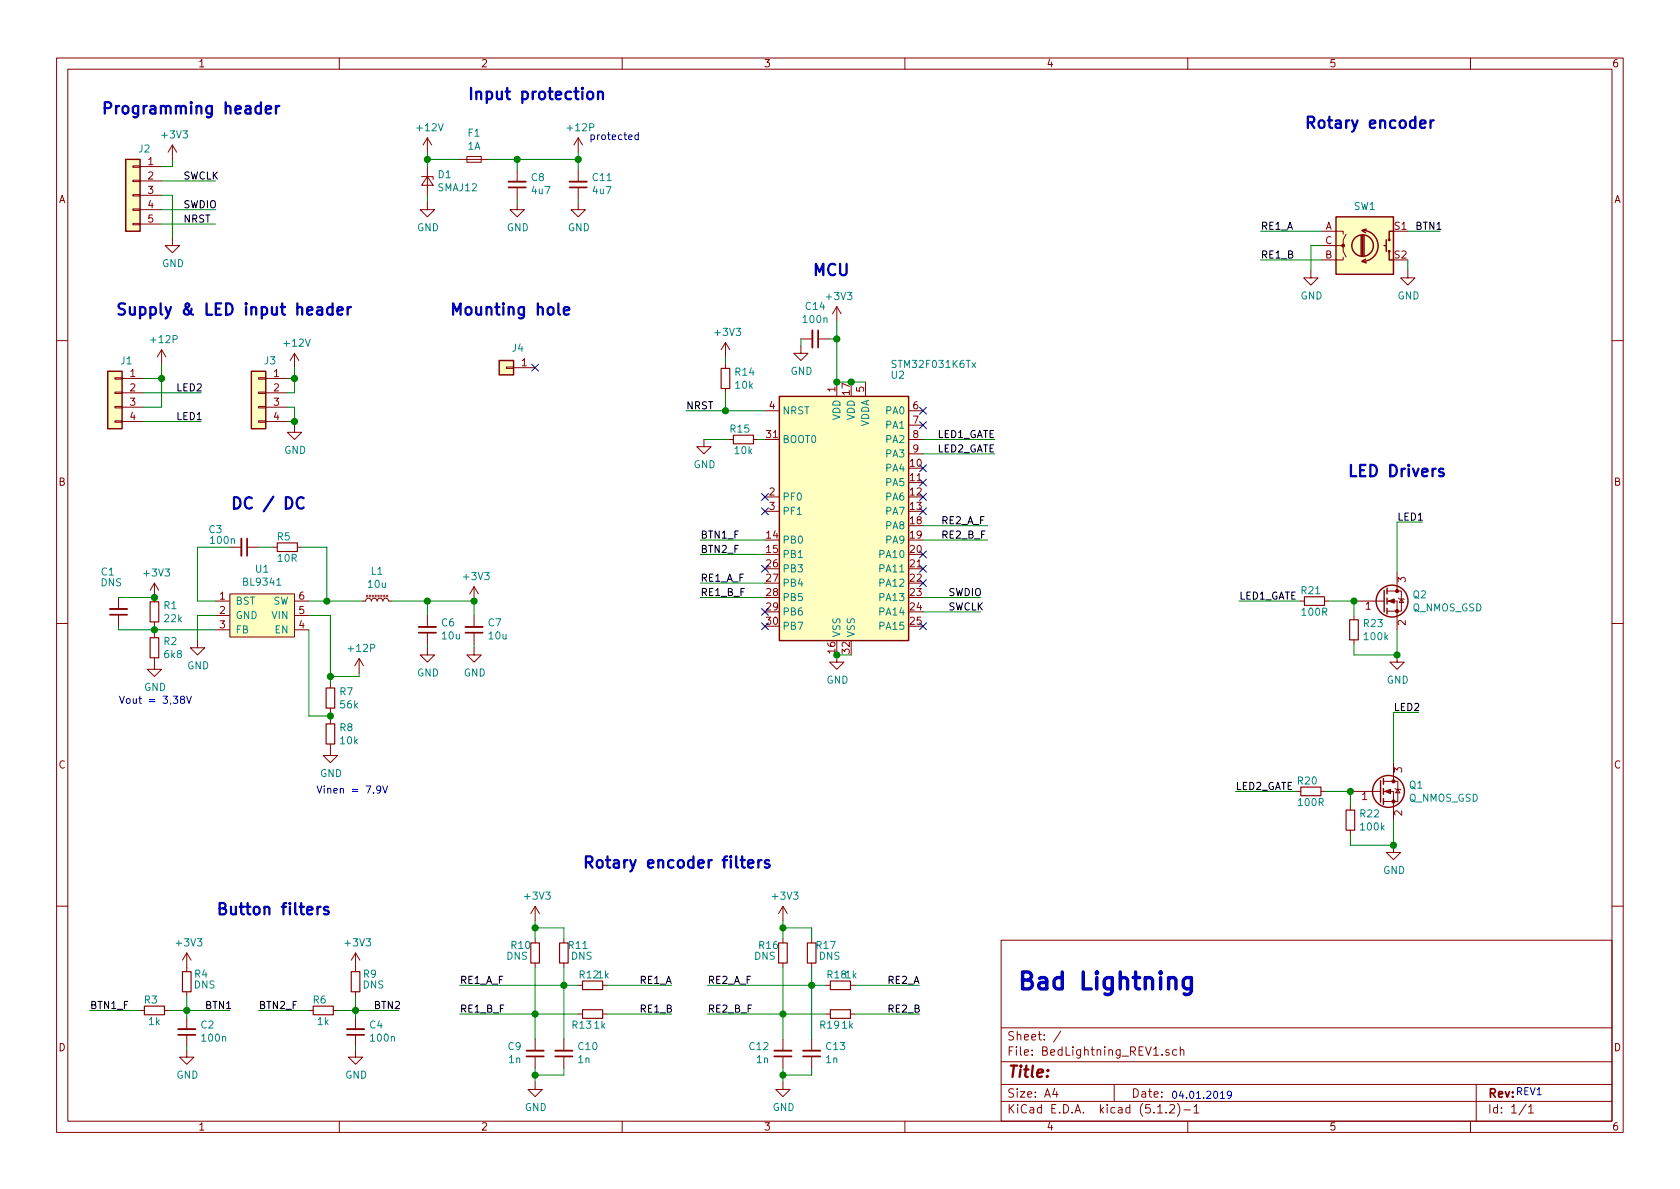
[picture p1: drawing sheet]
<svg xmlns="http://www.w3.org/2000/svg" width="297mm" height="210mm" viewBox="0 0 297 210" stroke-linecap="round" stroke-linejoin="round" font-family="sans-serif">
<g fill="none" stroke="#840000" stroke-width=".18">
<path d="M10 10.3h277v189.9h-277zM12 12.2h273v186.1h-273zM60 10.3v1.9M110 10.3v1.9M160 10.3v1.9M210 10.3v1.9M260 10.3v1.9M23.5 39.5h1.3v.2h-1.3zM23.5 37h1.3v.2h-1.3zM23.5 34.4h1.3v.3h-1.3zM23.5 31.9h1.3v.2h-1.3zM23.5 29.3h1.3v.3h-1.3z"/>
<path d="M24.8 29.5h3.8M24.8 32h3.8M24.8 34.5h3.8M24.8 37.1h3.8M24.8 39.6h3.8M30.5 25.6l-.8 1.3M30.5 25.6v2.6M30.5 25.6l.7 1.3M74.5 31.2h2.1v.5M75.6 31.2l1 1.6h-2.1zM75.6 35.8v1.3h1.2l-1.2 1.2-1.3-1.2h1.3M75.6 24.4l-.8 1.2"/>
<path d="M75.6 24.4v2.5M75.6 29.5v5M75.6 24.4l.7 1.2M81.3 28.2h5.1M82.5 27.7h2.6v1h-2.6zM91.4 35.8v1.3h1.3l-1.3 1.2-1.2-1.2h1.2M91.4 30.1v2M91.4 33.1v2.1M102.2 35.8v1.3h1.3l-1.3 1.2-1.2-1.2h1.2M102.2 24.4v2.5M102.2 30.1v2M102.2 33.1v2.1"/>
<path d="M102.2 24.4l-.7 1.2M102.2 24.4l.8 1.2M30.5 42.2v1.2h1.2l-1.2 1.3-1.3-1.3h1.3M141.6 59.9h2M144.7 59.9h2M148 54.2v2.6M148 54.2l-.8 1.3M148 54.2l.7 1.3M231.8 47.9v1.2h1.2l-1.2 1.3-1.3-1.3h1.3M233.7 40.9h3.8v.5M233.7 43.4h3.8v1l.5 1.1M237.5 45.5v.5h-3.8"/>
<path d="M238 41.4l-.5 1v1h-.5M248.9 47.9v1.2h1.3l-1.3 1.3-1.3-1.3h1.3M10 60.2h2M20.3 74.4h1.3v.3h-1.3zM20.3 71.9h1.3v.2h-1.3zM20.3 69.3h1.3v.3h-1.3zM20.3 66.8h1.3v.3h-1.3zM21.6 66.9h3.8M21.6 69.5h3.8M21.6 72h3.8M21.6 74.5h3.8M28.6 61.8l-.8 1.3"/>
<path d="M28.6 61.8v2.6M28.6 61.8l.7 1.3M45.7 74.4h1.3v.3h-1.3zM45.7 71.9h1.3v.2h-1.3zM45.7 69.3h1.3v.3h-1.3zM45.7 66.8h1.3v.3h-1.3zM47 66.9h3.8M47 69.5h3.8M47 72h3.8M47 74.5h3.8M52.1 75.2v1.2h1.2l-1.2 1.3-1.3-1.3h1.3M52.1 62.5l-.8 1.2"/>
<path d="M52.1 62.5v2.5M52.1 62.5l.7 1.2M89.5 64.9h1.3v.2h-1.3zM90.8 65h3.8M124.5 77.7v1.3h1.2l-1.2 1.3-1.3-1.3h1.3M128.3 60.6v2.5M128.3 64.4v.7M128.3 68.7v.8M128.3 60.6l-.8 1.2M128.3 60.6l.7 1.2M128.9 77.7h.8M133.2 77.7h.8"/>
<path d="M135.3 72.6h2.5M141.6 61.2v1.3h1.3l-1.3 1.2-1.3-1.2h1.3M148 67.6v2.5M153 67.6v2.5M160.7 72.6h2.5M160.7 75.2h2.5M160.7 77.7h2.5M285 60.2h2M40.6 96.8h2.1M43.7 96.8h2M48.3 96.8h.7M52.6 96.8h.7"/>
<path d="M135.3 87.9h2.5M135.3 90.4h2.5M160.7 80.3h2.5M10 110.3h2M21 105.7v2M21 108.7v2M27.3 116.3v2.1h1.3l-1.3 1.2-1.3-1.2h1.3M27.3 103.1l-.8 1.3M27.3 103.1v3.3M27.3 110v.7M27.3 112v.8M27.3 103.1l.8 1.3"/>
<path d="M34.9 113.3v1.2h1.3l-1.3 1.3-1.2-1.3h1.2M38.1 106.3h2.5M38.1 108.8h2.5M38.1 111.4h2.5M40.6 105h11.5v7.6h-11.5zM52.1 106.3h2.5M52.1 108.8h2.5M52.1 111.4h2.5M63.5 116.5l-.8 1.2M63.5 116.5v2.5M63.5 116.5l.8 1.2M64.1 106.3h.5l.2-.3 .2-.2 .5 .1 .2 .4 .1-.3 .3-.2 .4 .1 .2 .4 .1-.3 .3-.2 .4 .1 .2 .4 .1-.3 .3-.2 .4 .1 .2 .4h.5"/>
<path d="M64.8 105.5h.2M64.8 105.3h.2M65.3 105.5h.2M65.3 105.3h.2M65.8 105.5h.2M65.8 105.3h.2M66.3 105.5h.2M66.3 105.3h.2M66.8 105.5h.3M66.8 105.3h.3M67.3 105.5h.3M67.3 105.3h.3"/>
<path d="M67.8 105.5h.3M67.8 105.3h.3M68.3 105.5h.3M68.3 105.3h.3M75.6 114.5v1.3h1.2l-1.2 1.3-1.3-1.3h1.3M75.6 108.8v2.1M75.6 111.9v2M83.8 114.5v1.3h1.3l-1.3 1.3-1.3-1.3h1.3M83.8 103.8v2.5M83.8 108.8v2.1M83.8 111.9v2M83.8 103.8l-.7 1.2"/>
<path d="M83.8 103.8l.8 1.2M148 115.8v1.3h1.2l-1.2 1.3-1.3-1.3h1.3M229.9 106.3h.7M234.2 106.3h.7M239.4 106.3h5.1M239.4 108.8v.8M239.4 113.2v.7M244.5 106.3h.2M245.2 106.3h1.8v5.1M245.2 104.5h1.8M247 104.5h.8v3.6h-2.6M247 115.8v1.3h1.3l-1.3 1.3-1.3-1.3h1.3"/>
<path d="M247 101.2v3.3M247.3 105.8l.1 .1h.8l.1 .1M247.8 105.9l.4 .6h-.8zM285 110.3h2M58.4 131.6v2h1.3l-1.3 1.3-1.3-1.3h1.3M58.4 120.9v.8M58.4 125.2v.8M58.4 127.2v.8M229.2 139.9h.8M233.6 139.9h.7M238.8 139.9h5M243.9 139.9h.2"/>
<path d="M244.6 139.9h1.8v5.1M244.6 138.2h1.8M246.4 138.2h.7v3.5h-2.5M246.4 134.9v3.3M246.6 139.4l.2 .2h.7l.1 .1M247.1 139.6l.4 .6h-.7zM238.8 142.5v.8M238.8 146.8v.8M246.4 149.5v1.2h1.2l-1.2 1.3-1.3-1.3h1.3M10 160.2h2M24.8 178.7h.7M29.1 178.7h.7"/>
<path d="M33 168.5v3.3M33 175.4v.7M33 180v2M33 168.5l-.7 1.3M33 168.5l.8 1.3M54.6 178.7h.8M58.9 178.7h.8M62.9 168.5v3.3M62.9 175.4v.7M62.9 180v2M62.9 168.5l-.8 1.3M62.9 168.5l.7 1.3"/>
<path d="M94.6 160.3v2.5M94.6 166v.7M94.6 170.3v.8M94.6 160.3l-.7 1.2M94.6 160.3l.8 1.2M99.7 166v.7M99.7 170.3v.8M102.2 174.2h.8M102.2 179.3h.8M106.6 174.2h.7M106.6 179.3h.7M138.4 160.3v2.5"/>
<path d="M138.4 166v.7M138.4 170.3v.8M138.4 160.3l-.7 1.2M138.4 160.3l.8 1.2M143.5 166v.7M143.5 170.3v.8M146 174.2h.8M146 179.3h.8M150.4 174.2h.7M150.4 179.3h.7M177 166.3h108v32h-108zM285 160.2h2"/>
<path d="M33 185.7v1.2h1.3l-1.3 1.3-1.3-1.3h1.3M33 183v2M60 198.3v1.9M62.9 185.7v1.2h1.2l-1.2 1.3-1.3-1.3h1.3M62.9 183v2M94.6 191.4v1.3h1.3l-1.3 1.2-1.3-1.2h1.3M94.6 183.8v2M94.6 186.8v2M99.7 183.8v2M99.7 186.8v2M110 198.3v1.9M138.4 191.4v1.3h1.3l-1.3 1.2-1.2-1.2h1.2"/>
<path d="M138.4 183.8v2M138.4 186.8v2M143.5 183.8v2M143.5 186.8v2M160 198.3v1.9M177 194.8h108M177 191.8h108M177 187.8h108M177 181.8h108M186.5 192.5l-.4 1h1M186.8 193v1M187.6 182.3l-1.3 2"/>
<path d="M197 191.8v3M204.7 196.8h.8M206.2 196.7v.1M206.7 185.7l-.4-.1-.2 .2 .1 .2 .5 .2v.3h-.6M206.8 195.5l.2-.2h.4l.2 .2 .1 .3-.1 .2-.8 .8h.9M208.1 185.7l-.5-.1-.3 .3 .1 .6 .2 .1 .5-.1M208.2 195.1a1.71 1.71 0 0 1 0 2.3M208.7 185.7l.2-.1 .3 .1 .1 .9M208.7 185.1v1.5M209.3 196.3h1.2M210 198.3v1.9M211.1 195.8l.4-.5v1.5"/>
<path d="M211.1 196.8h.9M260 198.3v1.9M261 191.8v6.5M269.8 195.2l-1.2 2M270.3 195.8l.4-.5v1.5M270.3 196.8h.8"/>
</g>
<path d="M210.6 172.9v2.4a.84 .84 0 0 1-1.3 .4M210.6 173a.96 .96 0 0 0-1.3 .1l-.1 .4v.8l.1 .3a.96 .96 0 0 0 1.3 .1" fill="none" stroke="#0000c2" stroke-width=".61"/>
<path d="M112.9 23.9l-.4-.1-.3 .3 .2 .5h.5M112.9 23.4v1.3M32.2 123.7l-.2-.2v-.3l.4-.1 .2 .3v.1l-.6 .2-.1 .2 .1 .4 .2 .1 .3-.1 .1-.2v-.2l-.2-.2M33 123.1l.4 1.3 .4-1.3M67.3 139.5l-.2 .3-.4-.1-.1-.2v-.4l.2-.1h.3l.2 .2a.97 .97 0 0 1-.2 1l-.4 .1M67.7 139l.4 1.3 .4-1.3M215.8 194.2h.7M217.7 193.5l-.2 .2h-.4l-.1-.2 .1-.5h.4l.2 .1a.84 .84 0 0 1-.4 1.1h-.2" fill="none" stroke="#0000c2" stroke-width=".18"/>
<g fill="#ffffc2" stroke="#ffffc2" stroke-width=".18">
<path d="M137.8 70.1h22.9v43.2h-22.9z"/>
<path d="M22.2 28.2h2.6v12.7h-2.6z"/>
<path d="M236.2 38.3h10.2v10.2h-10.2z"/>
<path d="M19 65.7h2.6v10.1h-2.6z"/>
<path d="M44.4 65.7h2.6v10.1h-2.6z"/>
<path d="M40.6 105h11.5v7.6h-11.5z"/>
<path d="M88.3 63.7h2.5v2.6h-2.5z"/>
</g>
<g fill="none" stroke="#840000" stroke-width=".25">
<path d="M22.2 28.2h2.6v12.7h-2.6zM236.2 38.3h10.2v10.2h-10.2zM240.7 41.7v3.5M240.9 40.7a2.74 2.74 0 0 1 2.8 2.8 2.74 2.74 0 0 1-2.8 2.7M240.9 41.7v3.5M241.2 41.7v3.5M241.4 45.8l-.6 .4 .8 .3M241.6 40.5l-.8 .3 .6 .3M244.7 43.4h.4M245.1 42.4v2M245.6 44.4v1.6h.8M246.4 40.9h-.8v1.5"/>
<path d="M19 65.7h2.6v10.1h-2.6zM44.4 65.7h2.6v10.1h-2.6zM88.3 63.7h2.5v2.6h-2.5zM137.8 70.1h22.9v43.2h-22.9zM244.7 104.4v3.8M245.2 104v1M245.2 105.8v1M245.2 107.6v1M244.1 138v3.9M244.6 137.7v1M244.6 139.4v1.1M244.6 141.2v1"/>
<circle cx="240.9" cy="43.4" r="1.9"/>
<circle cx="245.6" cy="42.4" r=".13"/>
<circle cx="245.6" cy="44.4" r=".13"/>
<circle cx="246.1" cy="106.3" r="2.82"/>
<circle cx="245.5" cy="139.9" r="2.82"/>
</g>
<g fill="none" stroke="#008400" stroke-width=".18">
<path d="M28.6 37.1h9.5M28.6 32h9.5M28.6 34.5h1.9v7.7M28.6 39.6h9.5M30.5 28.2v1.3h-1.9M75.6 26.9v2.6M75.6 34.5v1.3M75.6 28.2h5.7M86.4 28.2h15.8M91.4 28.2v1.9M91.4 35.2v.6M102.2 26.9v3.2"/>
<path d="M102.2 35.2v.6M141.6 59.9v1.3M146.7 59.9h1.3M148 56.8v10.8h5M222.9 40.9h10.8M222.9 46h10.8M233.7 43.4h-1.9v4.5M248.9 46v1.9M248.9 40.9h5.7M25.4 74.5h10.2M25.4 66.9h3.2M25.4 69.5h10.2"/>
<path d="M28.6 64.4v7.6h-3.2M50.8 72h1.3v3.2M50.8 74.5h1.3M50.8 66.9h1.3M52.1 65v4.5h-1.3M121.3 72.6h14M124.5 77.7h4.4M128.3 63.1v1.3M128.3 69.5v3.1M134 77.7h1.3M163.2 77.7h12.7M40.6 96.8h-5.7v9.5h3.2"/>
<path d="M45.7 96.8h2.6M53.3 96.8h4.5v9.5M123.8 98h11.5M123.8 95.5h11.5M163.2 80.3h12.7M163.2 95.5h11.4M163.2 93h11.4M251.5 92.3h-4.5v8.9M21 105.7h6.3M21 110.7v.7h17.1M27.3 110.7v1.3M38.1 108.8h-3.2v4.5"/>
<path d="M54.6 106.3h9.5M54.6 108.8h3.8v12.1M54.6 111.4v15.2h3.8M63.5 119v.6h-5.1M69.2 106.3h14.6v2.5M75.6 106.3v2.5M75.6 113.9v.6M83.8 113.9v.6M123.8 103.1h11.5M123.8 105.7h11.5M148 115.8h2.5M163.2 105.7h10.2"/>
<path d="M163.2 108.2h10.2M219.1 106.3h10.8M234.9 106.3h4.5v2.5M247 111.4v4.4h-7.6v-1.9M58.4 126v1.2M218.4 139.9h10.8M234.3 139.9h4.5v2.6M250.8 126h-4.4v8.9M246.4 145v4.5h-7.6v-1.9M15.9 178.7h8.9M29.8 178.7h10.8M33 176.1v3.9"/>
<path d="M45.7 178.7h8.9M59.7 178.7h10.8M62.9 176.1v3.9M81.3 174.2h20.9M81.3 179.3h20.9M94.6 162.8v3.2M94.6 171.1v12.7M94.6 164.1h5.1v1.9M99.7 171.1v12.7M107.3 174.2h11.4M107.3 179.3h11.4M125.1 174.2h20.9"/>
<path d="M125.1 179.3h20.9M138.4 164.1h5.1v1.9M138.4 162.8v3.2M138.4 171.1v12.7M143.5 171.1v12.7M151.1 174.2h11.5M151.1 179.3h11.5M33 185v.7M62.9 185v.7M94.6 188.8v2.6M99.7 188.8v1.3h-5.1M138.4 188.8v2.6"/>
<path d="M143.5 188.8v1.3h-5.1"/>
</g>
<g fill="#008400" stroke="#008400" stroke-width=".25">
<circle cx="148" cy="67.6" r=".51"/>
<circle cx="150.5" cy="67.6" r=".51"/>
<circle cx="148" cy="59.9" r=".51"/>
<circle cx="128.3" cy="72.6" r=".51"/>
<circle cx="148" cy="115.8" r=".51"/>
<circle cx="62.9" cy="178.7" r=".51"/>
<circle cx="94.6" cy="179.3" r=".51"/>
<circle cx="99.7" cy="174.2" r=".51"/>
<circle cx="94.6" cy="164.1" r=".51"/>
<circle cx="94.6" cy="190.1" r=".51"/>
<circle cx="75.6" cy="28.2" r=".51"/>
<circle cx="91.4" cy="28.2" r=".51"/>
<circle cx="102.2" cy="28.2" r=".51"/>
<circle cx="247" cy="115.8" r=".51"/>
<circle cx="239.4" cy="106.3" r=".51"/>
<circle cx="246.4" cy="149.5" r=".51"/>
<circle cx="238.8" cy="139.9" r=".51"/>
<circle cx="138.4" cy="179.3" r=".51"/>
<circle cx="143.5" cy="174.2" r=".51"/>
<circle cx="138.4" cy="164.1" r=".51"/>
<circle cx="138.4" cy="190.1" r=".51"/>
<circle cx="33" cy="178.7" r=".51"/>
<circle cx="57.8" cy="106.3" r=".51"/>
<circle cx="75.6" cy="106.3" r=".51"/>
<circle cx="58.4" cy="119.6" r=".51"/>
<circle cx="58.4" cy="126.6" r=".51"/>
<circle cx="83.8" cy="106.3" r=".51"/>
<circle cx="27.3" cy="111.4" r=".51"/>
<circle cx="27.3" cy="105.7" r=".51"/>
<circle cx="28.6" cy="66.9" r=".51"/>
<circle cx="52.1" cy="74.5" r=".51"/>
<circle cx="52.1" cy="66.9" r=".51"/>
</g>
<g fill="none" stroke="#840000" stroke-width=".33">
<path d="M89.9 32.1h3.1M100.7 32.1h3.1M143.6 58.4v3.1M42.7 95.2v3.1M19.4 107.7h3.1M74 110.9h3.1M82.3 110.9h3M31.5 182h3M61.3 182h3.1M93.1 185.8h3M98.2 185.8h3M136.9 185.8h3.1"/>
<path d="M142 185.8h3"/>
</g>
<g fill="none" stroke="#840000" stroke-width=".3">
<path d="M89.9 33.1h3.1M100.7 33.1h3.1M144.7 58.4v3.1M43.7 95.2v3.1M19.4 108.7h3.1M74 111.9h3.1M82.3 111.9h3M31.5 183h3M61.3 183h3.1M93.1 186.8h3M98.2 186.8h3M136.9 186.8h3.1"/>
<path d="M142 186.8h3"/>
</g>
<g fill="none" stroke="#840000" stroke-width=".2">
<path d="M127.5 65.1h1.5v3.6h-1.5zM129.7 77h3.5v1.5h-3.5zM49 96h3.6v1.5h-3.6zM26.5 106.4h1.6v3.6h-1.6zM26.5 112.8h1.6v3.5h-1.6zM230.6 105.5h3.6v1.6h-3.6zM238.6 109.6h1.6v3.6h-1.6zM57.7 128h1.5v3.6h-1.5zM57.7 121.7h1.5v3.5h-1.5zM230 139.2h3.6v1.5h-3.6zM238 143.3h1.5v3.5h-1.5zM25.5 177.9h3.6v1.5h-3.6z"/>
<path d="M32.3 171.8h1.5v3.6h-1.5zM55.4 177.9h3.5v1.5h-3.5zM62.1 171.8h1.5v3.6h-1.5zM93.9 166.7h1.5v3.6h-1.5zM98.9 166.7h1.6v3.6h-1.6zM103 173.5h3.6v1.5h-3.6zM103 178.6h3.6v1.5h-3.6zM137.7 166.7h1.5v3.6h-1.5zM142.7 166.7h1.6v3.6h-1.6zM146.8 173.5h3.6v1.5h-3.6zM146.8 178.6h3.6v1.5h-3.6z"/>
</g>
<g fill="none" stroke="#0000c2" stroke-width=".41">
<path d="M47 19.4l.9-.2v-.4l-.6-.1-.3 .3 .1 1 .2 .1 .6-.1M48.8 18.7v1.4M49.4 18.7l-.4 .1-.2 .3M104 16.3a.54 .54 0 0 1 .9 .3v.6a.54 .54 0 0 1-.5 .4 .54 .54 0 0 1-.6-.4v-.6zM105.7 16.4a.49 .49 0 0 1 .9 .1v1M105.7 16.2v1.3M251.1 21.9l1-.1-.1-.4-.6-.1-.3 .3 .1 .9 .2 .1 .6-.1M252.9 21.3v1.3M253.5 21.3l-.4 .1-.2 .3M58.8 54.4l-.6-.1-.4 .4v.6l.2 .2 .2 .1 .6-.1M58.8 53.6v2M59.7 55l.9-.2-.1-.4-.6-.1-.2 .3v.9l.2 .1 .6-.1"/>
<path d="M61.5 54.3v1.3M62.1 54.3l-.4 .1-.2 .3M99.7 55l1-.2-.1-.4-.6-.1-.3 .3 .1 .9 .2 .1 .6-.1M53.7 88.1a.82 .82 0 0 0-1 0 .82 .82 0 0 0-.2 1 .75 .75 0 0 0 .3 .7 .75 .75 0 0 0 .9-.1M255.2 83l-.2-.1-.5 .1-.1 .2 .1 .3a.67 .67 0 0 1 .8 .4l-.3 .3-.6-.1M132.3 152.7l.9-.1-.1-.4-.5-.1-.3 .3 .1 .9 .2 .1 .5-.1M134.1 152.1v1.3M134.6 152.1l-.3 .1-.2 .3M136 152.2l-.2-.1-.5 .1-.1 .2 .1 .3a.67 .67 0 0 1 .8 .4l-.3 .3-.6-.1M56.7 160.3l-.4 .1-.2 .3M58 160.4l-.2-.1-.4 .1-.1 .2 .1 .3a.67 .67 0 0 1 .7 .5l-.3 .3-.5-.1"/>
</g>
<g fill="#840000" stroke="#840000" stroke-width=".18">
<path d="M245.5 106.3l1-.4v.8z"/>
<path d="M244.9 139.9l1-.3v.7z"/>
<circle cx="237.5" cy="43.4" r=".25"/>
<circle cx="247" cy="108.1" r=".28"/>
<circle cx="247" cy="104.5" r=".28"/>
<circle cx="246.4" cy="141.7" r=".28"/>
<circle cx="246.4" cy="138.2" r=".28"/>
</g>
<path d="M48.9 103.5h.8" fill="none" stroke="#008484" stroke-width=".18"/>
<g fill="none" stroke="#000084" stroke-width=".18">
<path d="M94 64.4l1.2 1.2M95.2 64.4l-1.2 1.2M162.6 74.6l1.2 1.2M162.6 72l1.2 1.2M163.8 72l-1.2 1.2M163.8 74.6l-1.2 1.2M134.6 87.3l1.3 1.2M134.6 89.8l1.3 1.2M134.6 100l1.3 1.2M135.9 87.3l-1.3 1.2M135.9 89.8l-1.3 1.2M135.9 100l-1.3 1.2"/>
<path d="M162.6 100l1.2 1.2M162.6 97.4l1.2 1.2M162.6 89.8l1.2 1.2M162.6 87.3l1.2 1.2M162.6 84.7l1.2 1.2M162.6 82.2l1.2 1.2M163.8 82.2l-1.2 1.2M163.8 100l-1.2 1.2M163.8 97.4l-1.2 1.2M163.8 89.8l-1.2 1.2M163.8 87.3l-1.2 1.2M163.8 84.7l-1.2 1.2"/>
<path d="M134.6 107.6l1.3 1.2M134.6 110.1l1.3 1.2M135.9 107.6l-1.3 1.2M135.9 110.1l-1.3 1.2M162.6 110.1l1.2 1.2M162.6 102.5l1.2 1.2M163.8 110.1l-1.2 1.2M163.8 102.5l-1.2 1.2"/>
</g>
<text font-size="4.2" fill="#0000c2" x="179.7" y="175">Bad Lightning</text>
<g font-size="2.8" fill="#0000c2">
<text x="82.5" y="17.6">Input protection</text>
<text x="17.8" y="20.2">Programming header</text>
<text x="230.5" y="22.7">Rotary encoder</text>
<text x="143.5" y="48.8">MCU</text>
<text x="20.3" y="55.7">Supply &amp; LED input header</text>
<text x="79.4" y="55.7">Mounting hole</text>
<text x="238.1" y="84.3">LED Drivers</text>
<text x="40.6" y="90">DC / DC</text>
<text x="102.9" y="153.5">Rotary encoder filters</text>
<text x="38.1" y="161.8">Button filters</text>
</g>
<text font-size="2.8" fill="#840000" x="178" y="190.5">Title:</text>
<g font-size="2.1" fill="#840000">
<text x="178" y="184">Sheet: /</text>
<text x="178" y="186.7">File: BedLightning_REV1.sch</text>
<text x="178" y="196.9">KiCad E.D.A. kicad (5.1.2)-1</text>
<text x="178" y="194.1">Size: A4</text>
<text x="200" y="194.1">Date:</text>
<text x="263" y="194.1">Rev:</text>
<text x="263" y="196.9">Id: 1/1</text>
</g>
<g font-size="1.8" fill="#840000">
<text x="35" y="11.9">1</text>
<text x="85" y="11.9">2</text>
<text x="135" y="11.9">3</text>
<text x="185" y="11.9">4</text>
<text x="235" y="11.9">5</text>
<text x="285" y="11.9">6</text>
<text x="26.2" y="29.2">1</text>
<text x="10.4" y="35.9">A</text>
<text x="26.2" y="31.7">2</text>
<text x="26.2" y="34.3">3</text>
<text x="285.4" y="35.9">A</text>
<text x="26.2" y="36.8">4</text>
<text x="26.2" y="39.4">5</text>
<text x="234.3" y="40.6">A</text>
<text x="246.6" y="40.6">S1</text>
<text x="234.3" y="45.7">B</text>
<text x="234.3" y="43.2">C</text>
<text x="246.6" y="45.7">S2</text>
<text x="92.2" y="64.8">1</text>
<text x="23" y="66.7">1</text>
<text x="23" y="69.2">2</text>
<text x="23" y="71.7">3</text>
<text x="48.4" y="66.7">1</text>
<text x="48.4" y="69.2">2</text>
<text x="48.4" y="71.7">3</text>
<text x="147.7" y="69.3" transform="rotate(-90 147.7 69.3)">1</text>
<text x="150.2" y="69.8" transform="rotate(-90 150.2 69.8)">17</text>
<text x="152.8" y="69.3" transform="rotate(-90 152.8 69.3)">5</text>
<text x="23" y="74.3">4</text>
<text x="48.4" y="74.3">4</text>
<text x="135.6" y="77.5">31</text>
<text x="136" y="72.4">4</text>
<text x="161.4" y="72.4">6</text>
<text x="161.4" y="74.9">7</text>
<text x="161.4" y="77.5">8</text>
<text x="161" y="82.5">10</text>
<text x="161.4" y="80">9</text>
<text x="10.4" y="85.9">B</text>
<text x="136" y="87.6">2</text>
<text x="161" y="85.1">11</text>
<text x="161" y="87.6">12</text>
<text x="285.4" y="85.9">B</text>
<text x="135.6" y="95.2">14</text>
<text x="136" y="90.2">3</text>
<text x="161" y="90.2">13</text>
<text x="161" y="92.7">18</text>
<text x="161" y="95.2">19</text>
<text x="135.6" y="97.8">15</text>
<text x="135.6" y="100.3">26</text>
<text x="161" y="97.8">20</text>
<text x="161" y="100.3">21</text>
<text x="38.9" y="106">1</text>
<text x="52.9" y="106">6</text>
<text x="135.6" y="102.9">27</text>
<text x="135.6" y="105.4">28</text>
<text x="135.6" y="107.9">29</text>
<text x="161" y="102.9">22</text>
<text x="161" y="105.4">23</text>
<text x="161" y="107.9">24</text>
<text x="241.5" y="107.8">1</text>
<text x="248.5" y="103" transform="rotate(-90 248.5 103)">3</text>
<text x="38.9" y="108.6">2</text>
<text x="38.9" y="111.1">3</text>
<text x="52.9" y="111.1">4</text>
<text x="52.9" y="108.6">5</text>
<text x="135.6" y="110.5">30</text>
<text x="161" y="110.5">25</text>
<text x="248.5" y="110.6" transform="rotate(-90 248.5 110.6)">2</text>
<text x="147.7" y="115.5" transform="rotate(-90 147.7 115.5)">16</text>
<text x="150.2" y="115.5" transform="rotate(-90 150.2 115.5)">32</text>
<text x="10.4" y="135.9">C</text>
<text x="247.9" y="136.6" transform="rotate(-90 247.9 136.6)">3</text>
<text x="285.4" y="135.9">C</text>
<text x="240.8" y="141.5">1</text>
<text x="247.9" y="144.2" transform="rotate(-90 247.9 144.2)">2</text>
<text x="10.4" y="185.9">D</text>
<text x="285.4" y="185.9">D</text>
<text x="35" y="199.9">1</text>
<text x="85" y="199.9">2</text>
<text x="135" y="199.9">3</text>
<text x="185" y="199.9">4</text>
<text x="235" y="199.9">5</text>
<text x="285" y="199.9">6</text>
</g>
<g font-size="1.8" fill="#008484">
<text x="73.9" y="23.2">+12V</text>
<text x="100.5" y="23.2">+12P</text>
<text x="24.6" y="27">J2</text>
<text x="28.8" y="24.5">+3V3</text>
<text x="82.7" y="26.5">1A</text>
<text x="82.8" y="24.2">F1</text>
<text x="77.5" y="31.5">D1</text>
<text x="77.5" y="33.8">SMAJ12</text>
<text x="94" y="32">C8</text>
<text x="94.1" y="34.3">4u7</text>
<text x="104.9" y="32">C11</text>
<text x="104.9" y="34.3">4u7</text>
<text x="73.7" y="40.9">GND</text>
<text x="89.6" y="40.9">GND</text>
<text x="100.4" y="40.9">GND</text>
<text x="239.4" y="37.1">SW1</text>
<text x="28.7" y="47.2">GND</text>
<text x="146.3" y="53.1">+3V3</text>
<text x="229.9" y="53">GND</text>
<text x="247.1" y="53">GND</text>
<text x="126.6" y="59.4">+3V3</text>
<text x="142.1" y="57.1">100n</text>
<text x="142.5" y="54.8">C14</text>
<text x="21.4" y="64.4">J1</text>
<text x="26.9" y="60.7">+12P</text>
<text x="46.8" y="64.4">J3</text>
<text x="50.4" y="61.3">+12V</text>
<text x="90.6" y="62.2">J4</text>
<text x="158.1" y="65.1">STM32F031K6Tx</text>
<text x="130" y="66.4">R14</text>
<text x="130.1" y="68.8">10k</text>
<text x="139.8" y="66.3">GND</text>
<text x="157.6" y="67">U2</text>
<text x="129.2" y="76.5">R15</text>
<text x="138.3" y="73.3">NRST</text>
<text x="148.6" y="74.3" transform="rotate(-90 148.6 74.3)">VDD</text>
<text x="151.1" y="74.3" transform="rotate(-90 151.1 74.3)">VDD</text>
<text x="153.7" y="75.6" transform="rotate(-90 153.7 75.6)">VDDA</text>
<text x="156.7" y="73.3">PA0</text>
<text x="156.7" y="75.8">PA1</text>
<text x="50.2" y="80.3">GND</text>
<text x="122.6" y="82.8">GND</text>
<text x="130" y="80.3">10k</text>
<text x="138.3" y="78.4">BOOT0</text>
<text x="156.7" y="78.4">PA2</text>
<text x="156.7" y="80.9">PA3</text>
<text x="156.7" y="83.4">PA4</text>
<text x="138.3" y="88.5">PF0</text>
<text x="156.7" y="86">PA5</text>
<text x="156.7" y="88.5">PA6</text>
<text x="37" y="94.3">C3</text>
<text x="49" y="95.5">R5</text>
<text x="138.3" y="91.1">PF1</text>
<text x="156.7" y="91.1">PA7</text>
<text x="156.7" y="93.6">PA8</text>
<text x="17.9" y="101.8">C1</text>
<text x="25.6" y="101.9">+3V3</text>
<text x="37.4" y="96.2">100n</text>
<text x="45.2" y="101.3">U1</text>
<text x="49.2" y="99.4">10R</text>
<text x="65.7" y="101.6">L1</text>
<text x="138.3" y="96.1">PB0</text>
<text x="138.3" y="98.7">PB1</text>
<text x="138.3" y="101.2">PB3</text>
<text x="155.7" y="98.7">PA10</text>
<text x="155.7" y="101.2">PA11</text>
<text x="156.7" y="96.1">PA9</text>
<text x="17.8" y="103.7">DNS</text>
<text x="29" y="107.7">R1</text>
<text x="41.6" y="106.9">BST</text>
<text x="43.2" y="103.6">BL9341</text>
<text x="48.3" y="106.9">SW</text>
<text x="65.2" y="104">10u</text>
<text x="82.1" y="102.6">+3V3</text>
<text x="138.3" y="103.8">PB4</text>
<text x="138.3" y="106.3">PB5</text>
<text x="155.7" y="103.8">PA12</text>
<text x="155.7" y="106.3">PA13</text>
<text x="230.1" y="105.1">R21</text>
<text x="249.9" y="105.8">Q2</text>
<text x="29.1" y="110">22k</text>
<text x="41.6" y="109.5">GND</text>
<text x="41.6" y="112">FB</text>
<text x="48.2" y="109.5">VIN</text>
<text x="48.6" y="112">EN</text>
<text x="78.1" y="110.8">C6</text>
<text x="78.2" y="113.1">10u</text>
<text x="86.4" y="110.8">C7</text>
<text x="86.5" y="113.1">10u</text>
<text x="138.3" y="108.8">PB6</text>
<text x="138.3" y="111.4">PB7</text>
<text x="148.6" y="112.8" transform="rotate(-90 148.6 112.8)">VSS</text>
<text x="151.1" y="112.8" transform="rotate(-90 151.1 112.8)">VSS</text>
<text x="155.7" y="108.8">PA14</text>
<text x="155.7" y="111.4">PA15</text>
<text x="230.3" y="108.9">100R</text>
<text x="241.2" y="110.9">R23</text>
<text x="241.3" y="113.2">100k</text>
<text x="249.7" y="108.1">Q_NMOS_GSD</text>
<text x="29" y="114.1">R2</text>
<text x="29.1" y="116.4">6k8</text>
<text x="33.1" y="118.4">GND</text>
<text x="61.8" y="115.3">+12P</text>
<text x="73.7" y="119.6">GND</text>
<text x="82" y="119.6">GND</text>
<text x="25.5" y="122.2">GND</text>
<text x="60.1" y="123">R7</text>
<text x="60.2" y="125.3">56k</text>
<text x="146.1" y="120.9">GND</text>
<text x="245.2" y="120.9">GND</text>
<text x="60.1" y="129.3">R8</text>
<text x="60.2" y="131.6">10k</text>
<text x="56.6" y="137.4">GND</text>
<text x="229.5" y="138.7">R20</text>
<text x="229.7" y="142.5">100R</text>
<text x="249.1" y="141.8">Q_NMOS_GSD</text>
<text x="249.2" y="139.5">Q1</text>
<text x="240.5" y="144.5">R22</text>
<text x="240.7" y="146.9">100k</text>
<text x="244.6" y="154.6">GND</text>
<text x="92.9" y="159.1">+3V3</text>
<text x="136.7" y="159.1">+3V3</text>
<text x="31.3" y="167.4">+3V3</text>
<text x="61.2" y="167.4">+3V3</text>
<text x="90.4" y="167.8">R10</text>
<text x="100.6" y="167.8">R11</text>
<text x="134.3" y="167.8">R16</text>
<text x="144.4" y="167.8">R17</text>
<text x="34.4" y="172.9">R4</text>
<text x="64.3" y="172.9">R9</text>
<text x="89.6" y="169.7">DNS</text>
<text x="101" y="169.7">DNS</text>
<text x="102.5" y="173">R121k</text>
<text x="133.4" y="169.7">DNS</text>
<text x="144.8" y="169.7">DNS</text>
<text x="146.3" y="173">R181k</text>
<text x="25.6" y="177.5">R3</text>
<text x="34.3" y="174.8">DNS</text>
<text x="55.4" y="177.5">R6</text>
<text x="64.2" y="174.8">DNS</text>
<text x="26.3" y="181.3">1k</text>
<text x="35.6" y="181.9">C2</text>
<text x="35.8" y="184.2">100n</text>
<text x="56.2" y="181.3">1k</text>
<text x="65.4" y="181.9">C4</text>
<text x="65.7" y="184.2">100n</text>
<text x="89.9" y="185.7">C9</text>
<text x="101.2" y="181.9">R13</text>
<text x="102.3" y="185.7">C10</text>
<text x="105.1" y="181.9">1k</text>
<text x="132.6" y="185.7">C12</text>
<text x="145.1" y="181.9">R19</text>
<text x="146.1" y="185.7">C13</text>
<text x="148.9" y="181.9">1k</text>
<text x="31.2" y="190.7">GND</text>
<text x="61" y="190.7">GND</text>
<text x="90" y="188">1n</text>
<text x="102.3" y="188">1n</text>
<text x="133.8" y="188">1n</text>
<text x="146.1" y="188">1n</text>
<text x="92.8" y="196.5">GND</text>
<text x="136.6" y="196.5">GND</text>
</g>
<g font-size="1.8" fill="#0000c2">
<text x="104.1" y="24.8">protected</text>
<text x="21" y="124.5">Vout = 3,38V</text>
<text x="55.9" y="140.3">Vinen = 7.9V</text>
<text x="207" y="194.3">04.01.2019</text>
<text x="268" y="193.7">REV1</text>
</g>
<g font-size="1.8">
<text x="32.4" y="31.7">SWCLK</text>
<text x="32.4" y="36.8">SWDIO</text>
<text x="32.4" y="39.4">NRST</text>
<text x="222.9" y="40.6">RE1_A</text>
<text x="250.2" y="40.6">BTN1</text>
<text x="222.9" y="45.7">RE1_B</text>
<text x="31.1" y="69.2">LED2</text>
<text x="31.1" y="74.3">LED1</text>
<text x="121.3" y="72.4">NRST</text>
<text x="165.7" y="77.5">LED1_GATE</text>
<text x="165.7" y="80">LED2_GATE</text>
<text x="123.8" y="95.2">BTN1_F</text>
<text x="166.4" y="92.7">RE2_A_F</text>
<text x="166.4" y="95.2">RE2_B_F</text>
<text x="247" y="92.1">LED1</text>
<text x="123.8" y="97.8">BTN2_F</text>
<text x="123.8" y="102.9">RE1_A_F</text>
<text x="123.8" y="105.4">RE1_B_F</text>
<text x="167.6" y="107.9">SWCLK</text>
<text x="167.6" y="105.4">SWDIO</text>
<text x="219.1" y="106">LED1_GATE</text>
<text x="246.4" y="125.7">LED2</text>
<text x="218.4" y="139.7">LED2_GATE</text>
<text x="81.3" y="174">RE1_A_F</text>
<text x="113" y="174">RE1_A</text>
<text x="125.1" y="174">RE2_A_F</text>
<text x="156.8" y="174">RE2_A</text>
<text x="15.9" y="178.4">BTN1_F</text>
<text x="36.2" y="178.4">BTN1</text>
<text x="45.7" y="178.4">BTN2_F</text>
<text x="66" y="178.4">BTN2</text>
<text x="81.3" y="179.1">RE1_B_F</text>
<text x="113" y="179.1">RE1_B</text>
<text x="125.1" y="179.1">RE2_B_F</text>
<text x="156.8" y="179.1">RE2_B</text>
</g>
</svg>
